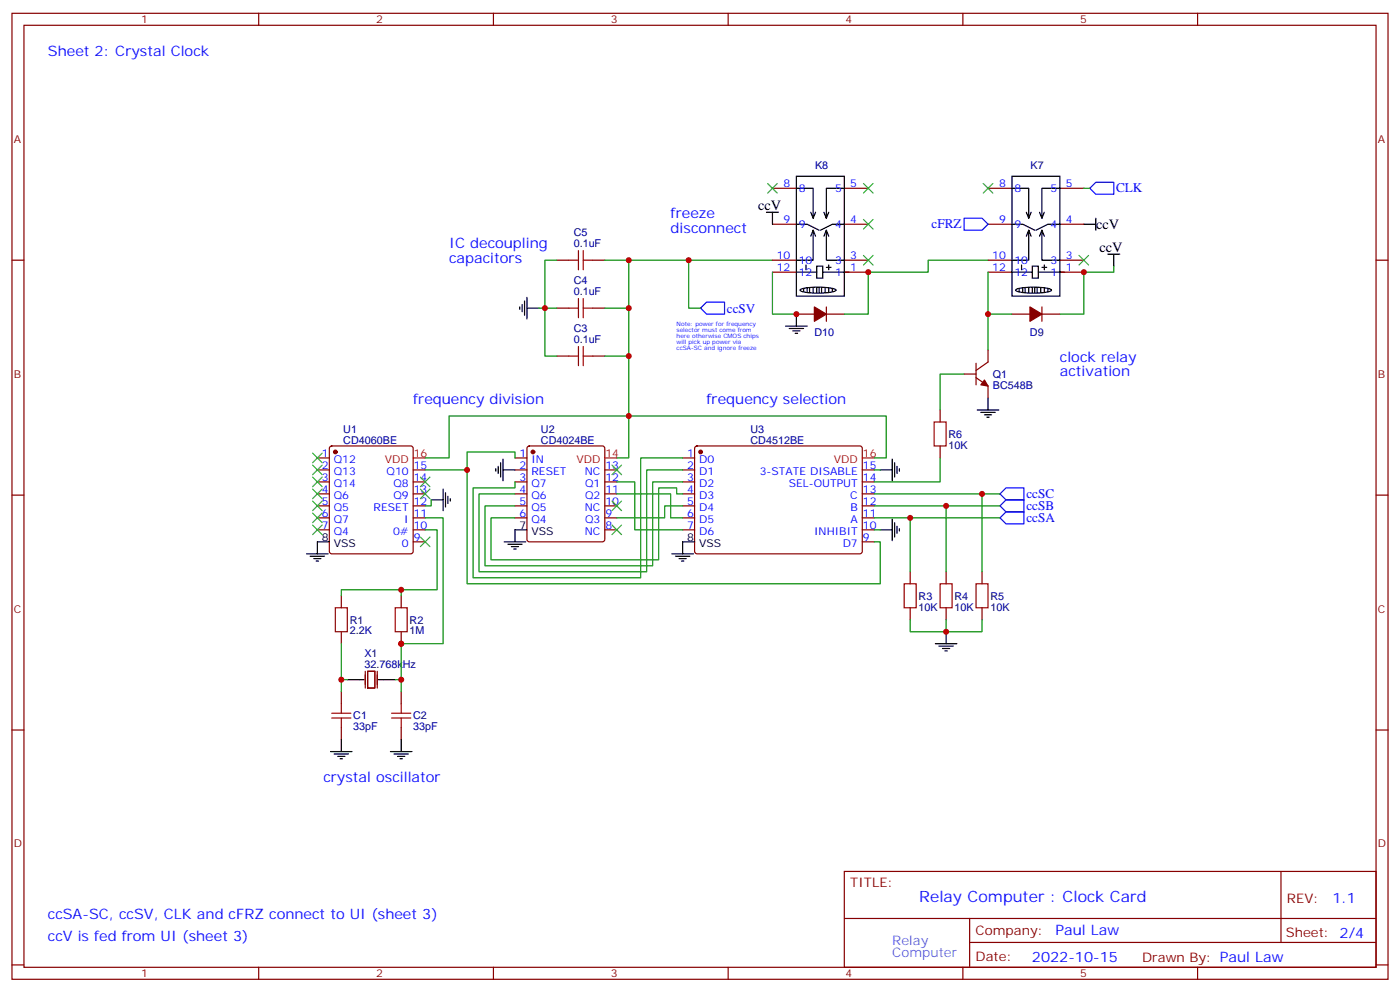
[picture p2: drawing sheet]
<svg xmlns="http://www.w3.org/2000/svg" width="412mm" height="292mm" viewBox="0 0 412 292" stroke-linecap="round" stroke-linejoin="round" font-family="sans-serif">
<g fill="none" stroke="#870000" stroke-width=".35">
<path d="M3.5 3.9h405.4v284.4h-405.4zM7.1 7.4h398.2v277.3h-398.2zM76.2 3.9v3.5M145.3 3.9v3.5M214.5 3.9v3.5M283.6 3.9v3.5M352.8 3.9v3.5M227.5 55.4h7.1M248.7 55.4h7.1M291 55.4h7.1M312.2 55.4h7.1M3.5 76.6h3.6"/>
<path d="M164 76.6h3.6M174.6 76.6h3.6M227.5 76.6h7.1M227.5 66h7.1M248.7 76.6h7.1M248.7 66h7.1M291 76.6h7.1M291 66h7.1M312.2 76.6h7.1M312.2 66h7.1M405.3 76.6h3.6M164 90.7h3.6"/>
<path d="M174.6 90.7h3.6M227.5 80.1h7.1M234.6 92.5h5.3M243.4 92.5h5.3M243.4 90.3v4.3M248.7 80.1h7.1M291 80.1h7.1M298.1 92.5h5.3M306.9 90.3v4.3M306.9 92.5h5.3M312.2 80.1h7.1M164 104.8h3.6"/>
<path d="M174.6 104.8h3.6M284 110.1h3.5M287.5 111.2l3.5 2.4v3.6M287.5 106.9v6.4M291 103v3.6l-3.5 2.4M93.5 134.8h3.5M93.5 138.3h3.5M97.2 131.5l.5-.2h23.3l.5 .2 .2 .5v30.3l-.2 .5-.5 .2h-23.3l-.5-.2-.2-.5v-30.3zM121.7 138.3h3.5M151.7 134.8h3.5M151.7 138.3h3.5M155.5 131.5l.4-.2h21.5l.5 .2 .3 .5v26.8l-.3 .5-.5 .2h-21.5l-.5-.2-.2-.5v-26.8z"/>
<path d="M178.2 138.3h3.5M201.1 134.8h3.5M201.1 138.3h3.5M204.8 131.5l.5-.2h48.3l.4 .7-.1 30.6-.6 .4h-48.3l-.4-.7v-30.3zM254 138.3h3.5M276.9 120.7v3.5M276.9 131.3v3.5M3.5 145.7h3.6M93.5 141.9h3.5M93.5 145.4h3.5M93.5 148.9h3.5M93.5 152.4h3.5"/>
<path d="M93.5 156h3.5M121.7 141.9h3.5M121.7 145.4h3.5M121.7 148.9h3.5M121.7 152.4h3.5M121.7 156h3.5M121.7 159.5h3.5M151.7 141.9h3.5M151.7 145.4h3.5M151.7 148.9h3.5M151.7 152.4h3.5M178.2 141.9h3.5"/>
<path d="M178.2 145.4h3.5M178.2 148.9h3.5M178.2 152.4h3.5M178.2 156h3.5M201.1 141.9h3.5M201.1 145.4h3.5M201.1 148.9h3.5M201.1 152.4h3.5M201.1 156h3.5M254 141.9h3.5M254 145.4h3.5M254 148.9h3.5"/>
<path d="M254 152.4h3.5M254 156h3.5M254 159.5h3.5M405.3 145.7h3.6M100.5 175.4v3.5M118.2 175.4v3.5M268.1 168.3v3.5M268.1 178.9v3.5M278.7 168.3v3.5M278.7 178.9v3.5M289.3 168.3v3.5M289.3 178.9v3.5"/>
<path d="M100.5 185.9v3.6M107.6 197.6v4.9M108.3 197.6h2.1v4.9h-2.1zM111.1 197.6v4.9M118.2 185.9v3.6M3.5 214.9h3.6M100.5 203.6v3.5M100.5 214.2v3.5M118.2 203.6v3.5M118.2 214.2v3.5M405.3 214.9h3.6M248.7 256.5h156.6v28.2h-156.6z"/>
<path d="M377.3 256.5v20.9M248.7 270.4h156.5M285.6 277.4h119.6M285.6 270.4v14.1M3.5 284h3.6M76.2 284.7v3.6M145.3 284.7v3.6M214.5 284.7v3.6M283.6 284.7v3.6M352.8 284.7v3.6M405.3 284h3.6"/>
</g>
<g fill="none" stroke="#a10000" stroke-width=".35">
<path d="M167.6 76.6h2.8M170.4 73.8v5.6M171.8 73.8v5.6M171.8 76.6h2.8M167.6 90.7h2.8M170.4 87.9v5.6M171.8 87.9v5.6M171.8 90.7h2.8M167.6 104.8h2.8M170.4 102v5.6M171.8 104.8h2.8M171.8 102v5.6"/>
<path d="M275.2 124.2h3.5v7.1h-3.5zM98.8 178.9h3.5v7h-3.5zM116.4 178.9h3.5v7h-3.5zM266.3 171.8h3.6v7.1h-3.6zM276.9 171.8h3.6v7.1h-3.6zM287.5 171.8h3.5v7.1h-3.5zM97.7 209.9h5.7M97.7 211.3h5.7M100.5 207.1v2.8M100.5 211.3v2.9M115.4 209.9h5.6M115.4 211.3h5.6"/>
<path d="M118.2 207.1v2.8M118.2 211.3v2.9"/>
</g>
<g fill="none" stroke="#008700" stroke-width=".35">
<path d="M319.3 55.4h1.7M164 76.6h-3.5v28.2h3.5M178.2 76.6h7M202.8 76.6v14.1h3.6M227.5 76.6h-42.3v58.2h-3.5M291 76.6h-17.6v3.5h-17.6v12.4h-7.1M328.1 78.4v1.7h-8.8v12.4h-7.1M158.7 90.7h5.3M178.2 90.7h7M227.5 80.1v12.4h7.1M291 80.1v22.9M291 92.5h7.1"/>
<path d="M178.2 104.8h7M284 110.1h-7.1v10.6M125.2 134.8h7.1v-12.4h128.8v12.4h-3.6M137.6 138.3v33.5h121.7v-12.3h-1.8M151.7 134.8v-1.8h-14.1v5.3h-12.4M201.1 138.3h-10.6v30h-49.4v-22.9h10.6M201.1 134.8h-12.4v35.3h-49.4v-26.5h12.4v-1.7M257.5 138.3h1.8M276.9 134.8v7.1h-19.4M125.2 152.4h5.3v37.1h-12.3v10.6h-1.8M125.2 156h3.6v17.6h-10.6M127 147.1v1.8h-1.8"/>
<path d="M181.7 141.9h5.3v14.1h14.1M181.7 145.4h15.9v7h3.5M201.1 148.9h-5.3v3.5h-14.1M201.1 145.4h-1.8v-1.8h-5.3v21.2h-49.4v-12.4h7.1M201.1 141.9h-8.8v24.6h-49.4v-17.6h8.8M257.5 145.4h37.1M257.5 148.9h37.1M257.5 152.4h37.1M257.5 156h1.8M268.1 152.4v15.9M278.7 148.9v19.4M289.3 145.4v22.9"/>
<path d="M100.5 175.4v-1.8h17.7v1.8M100.5 189.5v10.6h1.8M268.1 182.4v3.5h10.6v-3.5M289.3 182.4v3.5h-10.6M100.5 200.1v3.5M118.2 200.1v3.5"/>
</g>
<g fill="none" stroke="#000" stroke-width=".35">
<path d="M234.6 51.9h14.1v35.3h-14.1zM234.6 55.4h4.9v8.8l-.7-1.7M248.7 55.4h-5.3v8.8l-.7-1.7M298.1 51.9h14.1v35.3h-14.1zM298.1 55.4h4.9v8.8l-.7-1.7M312.2 55.4h-5.3v8.8l-.7-1.7M225.8 62.5h3.5M227.5 62.5v3.5M234.6 66h3.2l3.5 1.8M237.4 78v1.4M239.5 67.8l-.7 1.7M240.2 69.5l-.7-1.7v8.8h-4.9"/>
<path d="M240.2 62.5l-.7 1.7M240.6 78.4h1.8v3.5h-1.8zM243.4 78.7h1.4M243.4 67.8l-.7 1.7M244.1 69.5l-.7-1.7v8.8h5.3M244.1 62.5l-.7 1.7M244.1 78v1.4M248.7 66h-3.5l-3.5 1.8M298.1 66h3.2l3.5 1.8M300.9 78v1.4M303 67.8l-.7 1.7M303.7 69.5l-.7-1.7v8.8h-4.9"/>
<path d="M303.7 62.5l-.7 1.7M304.1 78.4h1.8v3.5h-1.8zM306.9 78.7h1.4M306.9 67.8l-.7 1.7M307.6 69.5l-.7-1.7v8.8h5.3M307.6 62.5l-.7 1.7M307.6 78v1.4M312.2 66h-3.5l-3.5 1.8M319.3 66h3.5M322.8 64.2v3.6M326.3 74.8h3.5M328.1 74.8v3.6"/>
<path d="M153.1 90.3v.8M153.8 89.6v2.2M154.5 88.6v4.2M155.2 90.7h3.5M155.2 87.5v6.4M231.4 96h6.4M232.5 96.7h4.2M233.5 97.4h2.2M234.2 98.1h.7M234.6 80.1h6M234.6 92.5v3.5M235.8 85.2a19.4 19.4 0 0 1 10.3 0l.1 .2a8.7 8.7 0 0 1-5.3 .9 8.7 8.7 0 0 1-5.2-.9z"/>
<path d="M236.7 85.1v.7M237.8 84.7v1.4M238.5 84.7v1.4M239.5 84.7v1.4M240.6 84.7v1.4M241.3 84.7v1.4M242 84.7v1.4M242.4 80.1h7.7M243.1 84.7v1.4M244.1 84.7v1.4M245.2 85.1v.7M298.1 80.1h6"/>
<path d="M299.3 85.2a19.4 19.4 0 0 1 10.3 0l.1 .2a8.7 8.7 0 0 1-5.3 .9 8.7 8.7 0 0 1-5.2-.9zM300.2 85.1v.7M301.3 84.7v1.4M302 84.7v1.4M303 84.7v1.4M304.1 84.7v1.4M304.8 84.7v1.4M305.5 84.7v1.4M305.9 80.1h7.7M306.6 84.7v1.4M307.6 84.7v1.4M308.7 85.1v.7"/>
<path d="M291 117.2v3.5M146 138v.7M146.8 137.3v2.1M147.5 136.2v4.2M148.2 138.3h3.5M148.2 135.1v6.4M259.3 138.3h3.5M262.8 135.1v6.4M263.5 136.2v4.2M264.2 137.3v2.1M264.9 138v.7M287.9 120.7h6.3"/>
<path d="M288.9 121.4h4.3M290 122.1h2.1M290.7 122.8h.7M97 159.5h-3.5v3.5M127 147.1h3.5M130.5 144v6.3M131.2 145v4.3M131.9 146.1v2.1M132.6 146.8v.7M148.5 159.5h6.4M155.2 156h-3.5v3.5M204.6 159.5h-3.5v3.5"/>
<path d="M259.3 156h3.5M262.8 152.8v6.3M263.5 153.8v4.3M264.2 154.9v2.1M264.9 155.6v.7M90.3 163h6.4M91.4 163.7h4.2M92.4 164.4h2.1M93.1 165.1h.7M149.6 160.2h4.2M150.6 160.9h2.2M151.3 161.6h.7"/>
<path d="M197.9 163h6.4M199 163.7h4.2M200 164.4h2.1M200.7 165.1h.7M275.5 189.5h6.4M276.6 190.2h4.2M277.6 190.9h2.2M278.3 191.6h.7M278.7 185.9v3.6M100.5 217.7v3.5M102.3 200.1h4.9M111.5 200.1h4.9"/>
<path d="M118.2 217.7v3.5M97.4 221.2h6.3M98.4 221.9h4.3M99.5 222.6h2.1M100.2 223.3h.7M115 221.2h6.4M116.1 221.9h4.2M117.1 222.6h2.1M117.8 223.3h.7"/>
</g>
<g fill="#870000" stroke="#870000" stroke-width=".35">
<path d="M290 111.9l1 1.7-2.1-.3z"/>
<path d="M303.4 90.3l3.5 2.2-3.5 2.1z"/>
<path d="M239.9 90.3l3.5 2.2-3.5 2.1z"/>
<circle cx="98.8" cy="133" r=".53"/>
<circle cx="157" cy="133" r=".53"/>
<circle cx="206.4" cy="133" r=".53"/>
</g>
<path d="M121.7 134.8h3.5M178.2 134.8h3.5M254 134.8h3.5" fill="none" stroke="#f00" stroke-width=".35"/>
<path d="M321 55.4l1.8-1.7h5.3v3.5h-5.3zM284 64.2h5.3l1.7 1.8-1.7 1.8h-5.3zM206.4 90.7l1.7-1.8h5.3v3.6h-5.3zM294.6 145.4l1.7-1.8h5.3v3.5h-5.3zM294.6 148.9l1.7-1.8h5.3v3.6h-5.3zM294.6 152.4l1.7-1.7h5.3v3.5h-5.3z" fill="none" stroke="#00f" stroke-width=".35"/>
<g fill="none" stroke="#3c3" stroke-width=".35">
<path d="M226.1 54l2.9 2.8M229 54l-2.9 2.8M254.4 54l2.8 2.8M257.2 54l-2.8 2.8M289.6 54l2.9 2.8M292.5 54l-2.9 2.8M254.4 64.6l2.8 2.8M254.4 75.2l2.8 2.8M257.2 64.6l-2.8 2.8M257.2 75.2l-2.8 2.8M317.9 75.2l2.8 2.8M320.7 75.2l-2.8 2.8"/>
<path d="M92.1 133.4l2.8 2.8M92.1 136.9l2.8 2.8M94.9 133.4l-2.8 2.8M94.9 136.9l-2.8 2.8M180.3 136.9l2.8 2.8M183.1 136.9l-2.8 2.8M92.1 140.4l2.8 2.9M92.1 144l2.8 2.8M92.1 147.5l2.8 2.8M92.1 151l2.8 2.8M92.1 154.6l2.8 2.8M94.9 140.4l-2.8 2.9"/>
<path d="M94.9 144l-2.8 2.8M94.9 147.5l-2.8 2.8M94.9 151l-2.8 2.8M94.9 154.6l-2.8 2.8M123.8 158.1l2.8 2.8M123.8 140.4l2.8 2.9M123.8 144l2.8 2.8M126.6 158.1l-2.8 2.8M126.6 140.4l-2.8 2.9M126.6 144l-2.8 2.8M180.3 147.5l2.8 2.8M180.3 154.6l2.8 2.8"/>
<path d="M183.1 147.5l-2.8 2.8M183.1 154.6l-2.8 2.8"/>
</g>
<g fill="#c00">
<circle cx="100.5" cy="200.1" r=".88"/>
<circle cx="118.2" cy="200.1" r=".88"/>
<circle cx="118.2" cy="173.6" r=".88"/>
<circle cx="118.2" cy="189.5" r=".88"/>
<circle cx="268.1" cy="152.4" r=".88"/>
<circle cx="278.7" cy="148.9" r=".88"/>
<circle cx="289.3" cy="145.4" r=".88"/>
<circle cx="137.6" cy="138.3" r=".88"/>
<circle cx="291" cy="92.5" r=".88"/>
<circle cx="319.3" cy="80.1" r=".88"/>
<circle cx="234.6" cy="92.5" r=".88"/>
<circle cx="255.8" cy="80.1" r=".88"/>
<circle cx="185.2" cy="122.4" r=".88"/>
<circle cx="185.2" cy="76.6" r=".88"/>
<circle cx="185.2" cy="90.7" r=".88"/>
<circle cx="185.2" cy="104.8" r=".88"/>
<circle cx="160.5" cy="90.7" r=".88"/>
<circle cx="202.8" cy="76.6" r=".88"/>
<circle cx="278.7" cy="185.9" r=".88"/>
</g>
<text font-size="4.6" fill="#00f" x="270.8" y="265.5">Relay Computer : Clock Card</text>
<g font-size="4.2" fill="#00f">
<text x="14.1" y="16.6">Sheet 2: Crystal Clock</text>
<text x="197.6" y="64.2">freeze</text>
<text x="197.6" y="68.5">disconnect</text>
<text x="132.3" y="73.1">IC decoupling</text>
<text x="132.3" y="77.3">capacitors</text>
<text x="312.2" y="106.6">clock relay</text>
<text x="312.2" y="110.8">activation</text>
<text x="121.7" y="118.9">frequency division</text>
<text x="208.1" y="118.9">frequency selection</text>
<text x="95.2" y="230">crystal oscillator</text>
<text x="392.5" y="265.8">1.1</text>
<text x="14.1" y="270.6">ccSA-SC, ccSV, CLK and cFRZ connect to UI (sheet 3)</text>
<text x="310.9" y="275.3">Paul Law</text>
<text x="14.1" y="277.1">ccV is fed from UI (sheet 3)</text>
<text x="304" y="283.1">2022-10-15</text>
</g>
<g font-size="4.2">
<text x="223.3" y="61.8">ccV</text>
<text x="322.9" y="67.5">ccV</text>
<text x="323.9" y="74.1">ccV</text>
</g>
<g font-size="3.9" fill="#00f">
<text x="328.8" y="56.6">CLK</text>
<text x="274.4" y="67.3">cFRZ</text>
<text x="214.1" y="92">ccSV</text>
<text x="302.3" y="146.6">ccSC</text>
<text x="302.3" y="150.2">ccSB</text>
<text x="302.3" y="153.7">ccSA</text>
</g>
<g font-size="3.9" fill="#800">
<text x="250.5" y="261.1">TITLE:</text>
<text x="379.1" y="265.8">REV:</text>
<text x="287.4" y="275.3">Company:</text>
<text x="378.7" y="275.9">Sheet: 2/4</text>
<text x="287.4" y="283">Date:</text>
<text x="336.4" y="283.1">Drawn By: Paul Law</text>
</g>
<g font-size="3.9" fill="#39c">
<text x="262.8" y="281.6">Computer</text>
<text x="262.8" y="278">Relay</text>
</g>
<g font-size="3.2" fill="#800">
<text x="41.6" y="6.9">1</text>
<text x="110.8" y="6.9">2</text>
<text x="179.9" y="6.9">3</text>
<text x="249.1" y="6.9">4</text>
<text x="318.2" y="6.9">5</text>
<text x="4.1" y="42">A</text>
<text x="405.9" y="42">A</text>
<text x="4.1" y="111.2">B</text>
<text x="405.9" y="111.2">B</text>
<text x="4.1" y="180.3">C</text>
<text x="405.9" y="180.3">C</text>
<text x="4.1" y="249.4">D</text>
<text x="405.9" y="249.4">D</text>
<text x="41.6" y="287.7">1</text>
<text x="110.8" y="287.7">2</text>
<text x="179.9" y="287.7">3</text>
<text x="249.1" y="287.7">4</text>
<text x="318.2" y="287.7">5</text>
</g>
<g font-size="3.2" fill="#000080">
<text x="240.1" y="49.6">K8</text>
<text x="303.6" y="49.6">K7</text>
<text x="169" y="69.5">C5</text>
<text x="169" y="72.7">0.1uF</text>
<text x="169" y="83.6">C4</text>
<text x="169" y="86.8">0.1uF</text>
<text x="169" y="100.9">0.1uF</text>
<text x="169" y="97.7">C3</text>
<text x="239.9" y="99">D10</text>
<text x="303.4" y="99">D9</text>
<text x="292.5" y="111.2">Q1</text>
<text x="292.5" y="114.4">BC548B</text>
<text x="101.1" y="130.6">CD4060BE</text>
<text x="101.1" y="127.4">U1</text>
<text x="159.3" y="130.6">CD4024BE</text>
<text x="159.3" y="127.4">U2</text>
<text x="221.1" y="130.6">CD4512BE</text>
<text x="221.1" y="127.4">U3</text>
<text x="279.4" y="128.9">R6</text>
<text x="279.4" y="132.1">10K</text>
<text x="270.6" y="179.7">10K</text>
<text x="270.6" y="176.5">R3</text>
<text x="281.2" y="179.7">10K</text>
<text x="281.2" y="176.5">R4</text>
<text x="291.7" y="179.7">10K</text>
<text x="291.7" y="176.5">R5</text>
<text x="103" y="183.6">R1</text>
<text x="120.6" y="183.6">R2</text>
<text x="103" y="186.8">2.2K</text>
<text x="120.6" y="186.8">1M</text>
<text x="107.3" y="196.5">32.768kHz</text>
<text x="107.3" y="193.3">X1</text>
<text x="104.1" y="215">33pF</text>
<text x="104.1" y="211.8">C1</text>
<text x="121.7" y="215">33pF</text>
<text x="121.7" y="211.8">C2</text>
</g>
<g font-size="3.2" fill="#00f">
<text x="230.8" y="55.1">8</text>
<text x="235.3" y="56.5">8</text>
<text x="246" y="56.5">5</text>
<text x="250.5" y="55.1">5</text>
<text x="294.3" y="55.1">8</text>
<text x="298.8" y="56.5">8</text>
<text x="309.5" y="56.5">5</text>
<text x="314" y="55.1">5</text>
<text x="230.8" y="65.7">9</text>
<text x="250.5" y="65.7">4</text>
<text x="294.3" y="65.7">9</text>
<text x="314" y="65.7">4</text>
<text x="235.3" y="67.1">9</text>
<text x="246" y="67.1">4</text>
<text x="298.8" y="67.1">9</text>
<text x="309.5" y="67.1">4</text>
<text x="228.8" y="76.2">10</text>
<text x="235.3" y="77.6">10</text>
<text x="246" y="77.6">3</text>
<text x="250.5" y="76.2">3</text>
<text x="292.3" y="76.2">10</text>
<text x="298.8" y="77.6">10</text>
<text x="309.5" y="77.6">3</text>
<text x="314" y="76.2">3</text>
<text x="228.8" y="79.8">12</text>
<text x="235.3" y="81.2">12</text>
<text x="246" y="81.2">1</text>
<text x="250.5" y="79.8">1</text>
<text x="292.3" y="79.8">12</text>
<text x="298.8" y="81.2">12</text>
<text x="309.5" y="81.2">1</text>
<text x="314" y="79.8">1</text>
<text x="94.8" y="134.4">1</text>
<text x="94.8" y="138">2</text>
<text x="98.3" y="136.2">Q12</text>
<text x="121.9" y="138">15</text>
<text x="153" y="134.4">1</text>
<text x="153" y="138">2</text>
<text x="156.5" y="136.2">IN</text>
<text x="178.3" y="138">13</text>
<text x="202.4" y="134.4">1</text>
<text x="202.4" y="138">2</text>
<text x="205.9" y="136.2">D0</text>
<text x="254.2" y="138">15</text>
<text x="94.8" y="141.5">3</text>
<text x="98.3" y="139.7">Q13</text>
<text x="98.3" y="143.3">Q14</text>
<text x="113.9" y="139.7">Q10</text>
<text x="115.9" y="143.3">Q8</text>
<text x="121.9" y="141.5">14</text>
<text x="153" y="141.5">3</text>
<text x="156.5" y="139.7">RESET</text>
<text x="156.5" y="143.3">Q7</text>
<text x="172.3" y="139.7">NC</text>
<text x="172.3" y="143.3">Q1</text>
<text x="178.3" y="141.5">12</text>
<text x="202.4" y="141.5">3</text>
<text x="205.9" y="139.7">D1</text>
<text x="205.9" y="143.3">D2</text>
<text x="223.8" y="139.7">3-STATE DISABLE</text>
<text x="232.3" y="143.3">SEL-OUTPUT</text>
<text x="254.2" y="141.5">14</text>
<text x="94.8" y="145">4</text>
<text x="94.8" y="148.6">5</text>
<text x="98.3" y="146.8">Q6</text>
<text x="115.9" y="146.8">Q9</text>
<text x="121.9" y="148.6">12</text>
<text x="121.9" y="145">13</text>
<text x="153" y="145">4</text>
<text x="153" y="148.6">5</text>
<text x="156.5" y="146.8">Q6</text>
<text x="172.3" y="146.8">Q2</text>
<text x="178.3" y="148.6">10</text>
<text x="178.3" y="145">11</text>
<text x="202.4" y="145">4</text>
<text x="202.4" y="148.6">5</text>
<text x="205.9" y="146.8">D3</text>
<text x="250.5" y="146.8">C</text>
<text x="254.2" y="148.6">12</text>
<text x="254.2" y="145">13</text>
<text x="94.8" y="152.1">6</text>
<text x="94.8" y="155.6">7</text>
<text x="98.3" y="150.3">Q5</text>
<text x="98.3" y="153.8">Q7</text>
<text x="110.1" y="150.3">RESET</text>
<text x="119.1" y="153.8">I</text>
<text x="121.9" y="155.6">10</text>
<text x="121.9" y="152.1">11</text>
<text x="153" y="152.1">6</text>
<text x="156.5" y="150.3">Q5</text>
<text x="156.5" y="153.8">Q4</text>
<text x="172.3" y="150.3">NC</text>
<text x="172.3" y="153.8">Q3</text>
<text x="178.3" y="155.6">8</text>
<text x="178.3" y="152.1">9</text>
<text x="202.4" y="152.1">6</text>
<text x="202.4" y="155.6">7</text>
<text x="205.9" y="150.3">D4</text>
<text x="205.9" y="153.8">D5</text>
<text x="250.5" y="150.3">B</text>
<text x="250.5" y="153.8">A</text>
<text x="254.2" y="155.6">10</text>
<text x="254.2" y="152.1">11</text>
<text x="98.3" y="157.4">Q4</text>
<text x="115.8" y="157.4">0#</text>
<text x="118.4" y="160.9">0</text>
<text x="121.9" y="159.1">9</text>
<text x="172.3" y="157.4">NC</text>
<text x="205.9" y="157.4">D6</text>
<text x="239.8" y="157.4">INHIBIT</text>
<text x="248.2" y="160.9">D7</text>
<text x="254.2" y="159.1">9</text>
</g>
<g font-size="3.2" fill="#f00">
<text x="113.3" y="136.2">VDD</text>
<text x="121.9" y="134.4">16</text>
<text x="169.8" y="136.2">VDD</text>
<text x="178.3" y="134.4">14</text>
<text x="245.6" y="136.2">VDD</text>
<text x="254.2" y="134.4">16</text>
</g>
<g font-size="3.2">
<text x="153" y="155.6">7</text>
<text x="94.8" y="159.1">8</text>
<text x="98.3" y="160.9">VSS</text>
<text x="156.5" y="157.4">VSS</text>
<text x="202.4" y="159.1">8</text>
<text x="205.9" y="160.9">VSS</text>
</g>
<g font-size="1.8" fill="#00f">
<text x="199.3" y="96">Note: power for frequency</text>
<text x="199.3" y="97.8">selector must come from</text>
<text x="199.3" y="99.5">here otherwise CMOS chips</text>
<text x="199.3" y="101.3">will pick up power via</text>
<text x="199.3" y="103">ccSA-SC and ignore freeze</text>
</g>
</svg>
